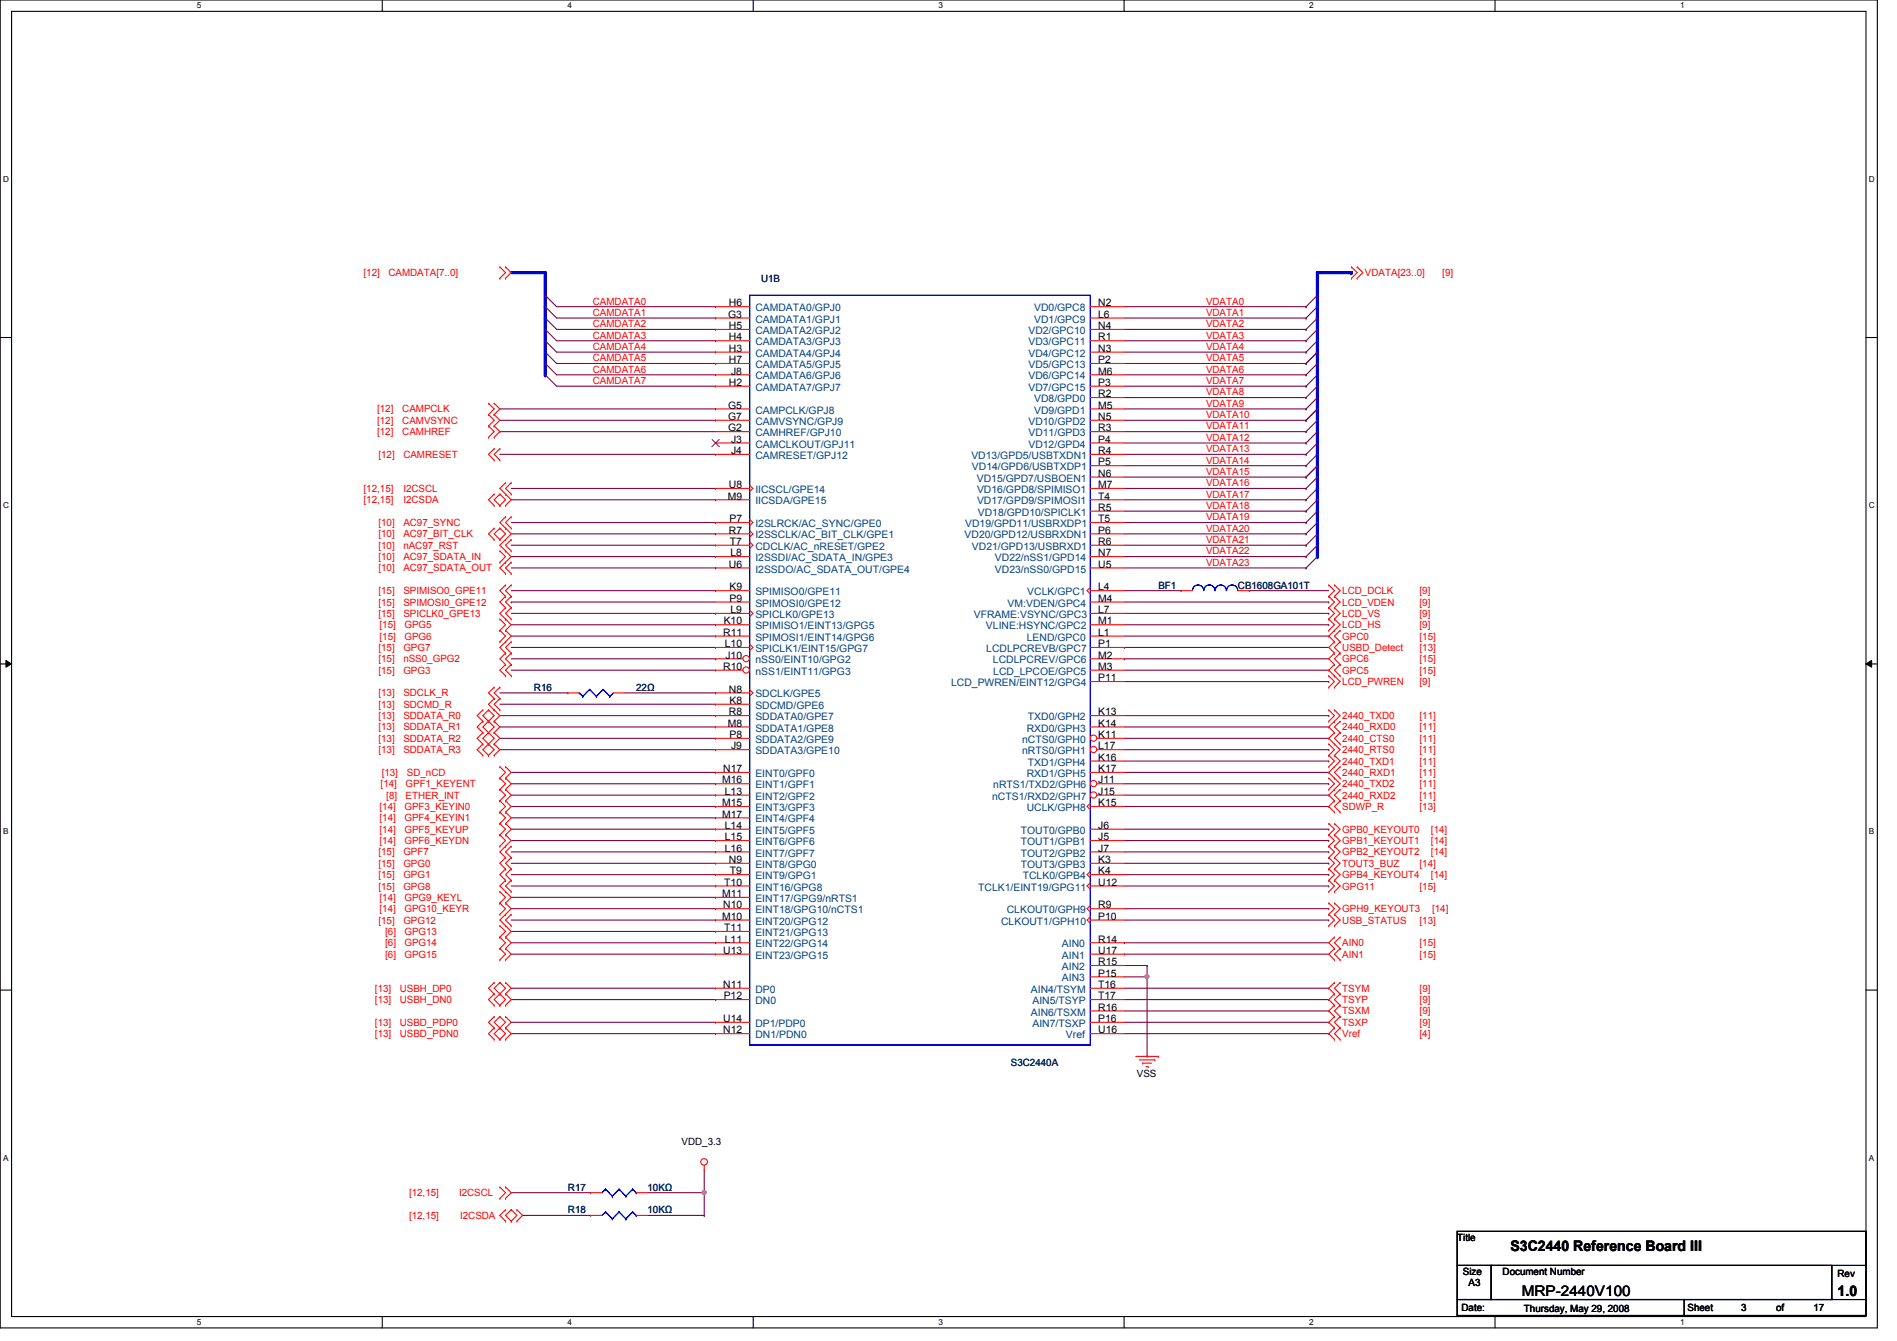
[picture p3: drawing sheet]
<svg xmlns="http://www.w3.org/2000/svg" width="297mm" height="210mm" viewBox="0 0 297 210" stroke-linecap="round" stroke-linejoin="round" font-family="sans-serif">
<path d="M0 0h294v207.9h-294zM1.8 1.8h290.4v204.3h-290.4z" fill="none" stroke="#000" stroke-width=".17"/>
<g fill="#fff">
<path d="M30.8 .2h.7v1.4h-.7z"/>
<path d="M30.8 206.2h.7v1.4h-.7z"/>
</g>
<path d="M59.9 0v1.8M59.9 206.1v1.8" fill="none" stroke="#000" stroke-width=".17"/>
<g fill="#fff">
<path d="M88.9 .2h.6v1.4h-.6z"/>
<path d="M88.9 206.2h.6v1.4h-.6z"/>
</g>
<path d="M117.9 0v1.8M117.9 206.1v1.8" fill="none" stroke="#000" stroke-width=".17"/>
<g fill="#fff">
<path d="M146.9 .2h.7v1.4h-.7z"/>
<path d="M146.9 206.2h.7v1.4h-.7z"/>
</g>
<path d="M176 0v1.8M176 206.1v1.8" fill="none" stroke="#000" stroke-width=".17"/>
<g fill="#fff">
<path d="M205 .2h.7v1.4h-.7z"/>
<path d="M205 206.2h.7v1.4h-.7z"/>
</g>
<path d="M234.1 0v1.8M234.1 206.1v1.8" fill="none" stroke="#000" stroke-width=".17"/>
<g fill="#fff">
<path d="M263.1 .2h.7v1.4h-.7z"/>
<path d="M263.1 206.2h.7v1.4h-.7z"/>
<path d="M.5 27.3h.9v1.4h-.9z"/>
<path d="M292.6 27.3h.9v1.4h-.9z"/>
<path d="M.5 78.4h.9v1.4h-.9z"/>
<path d="M292.6 78.4h.9v1.4h-.9z"/>
</g>
<path d="M0 52.8h1.8M292.2 52.8h1.8" fill="none" stroke="#000" stroke-width=".17"/>
<g fill="#fff">
<path d="M.5 129.5h.8v1.4h-.8z"/>
<path d="M292.6 129.5h.8v1.4h-.8z"/>
</g>
<path d="M0 103.9h1.8M292.2 103.9h1.8" fill="none" stroke="#000" stroke-width=".17"/>
<path d="M.9 103.4l.9 .5-.9 .5zM292.2 103.9l.9-.5v1z" fill="#000"/>
<path d="M.9 103.4l.9 .5-.9 .5zM292.2 103.9l.9-.5v1z" fill="none" stroke="#000" stroke-width=".16"/>
<g fill="#fff">
<path d="M.5 180.5h.8v1.4h-.8z"/>
<path d="M292.6 180.5h.8v1.4h-.8z"/>
</g>
<path d="M0 155h1.8M292.2 155h1.8" fill="none" stroke="#000" stroke-width=".17"/>
<g fill="none" stroke="#800040" stroke-width=".17">
<path d="M78.3 64h33.8M80 76.5h32.1M112.1 64h.1M112.1 76.5h.1M80 83.6h32.1M80 88.9h32.1M80 81.8h32.1M80 85.3h32.1M112.1 83.6h.1M112.1 88.9h.1M112.1 81.8h.1M112.1 85.3h.1"/>
<path d="M176.1 97.8h32M176.1 94.2h32M208.1 97.8h.1M208.1 94.2h.1M78.3 110.2h33.8M78.3 117.3h33.8M78.3 115.6h33.8M112.1 110.2h.1M112.1 117.3h.1M112.1 115.6h.1M176.1 113.8h32M176.1 112h32"/>
<path d="M176.1 119.1h32M208.1 113.8h.1M208.1 112h.1M208.1 119.1h.1M80 126.2h32.1M80 135.1h32.1M80 136.9h32.1M80 124.5h32.1M80 120.9h32.1M80 138.7h32.1M112.1 135.1h.1M112.1 136.9h.1"/>
<path d="M112.1 124.5h.1M112.1 138.7h.1M112.1 126.2h.1M112.1 120.9h.1M176.1 126.2h32M176.1 120.9h32M176.1 122.7h32M208.1 126.2h.1M208.1 120.9h.1M208.1 122.7h.1M80 154.7h32.1M80 145.8h32.1"/>
<path d="M80 147.6h32.1M112.1 154.7h.1M112.1 145.8h.1M112.1 147.6h.1M176.1 158.2h32M176.1 154.7h32M176.1 152.9h3.5M176.1 151.1h3.5M179.6 152.9h.1M179.6 151.1h.1M179.6 151.1v14.3M208.1 158.2h.1"/>
<path d="M208.1 154.7h.1M80 160h32.1M80 161.8h32.1M112.1 160h.1M112.1 161.8h.1M176.1 160h32M176.1 161.8h32M179.6 165.4h.1M208.1 160h.1M208.1 161.8h.1"/>
</g>
<circle cx="179.6" cy="152.9" r=".32" fill="#f0f"/>
<circle cx="179.6" cy="152.9" r=".32" fill="none" stroke="#f0f" stroke-width=".17"/>
<path d="M80 78.2h32.1M112.1 78.2h.1M176.1 92.5h8.8M184.9 92.5h.1" fill="none" stroke="#800040" stroke-width=".17"/>
<path d="M85.4 42.7v5.3" fill="none" stroke="#00f" stroke-width=".51"/>
<circle cx="85.4" cy="48" r=".25" fill="#00f"/>
<path d="M80 122.7h32.1M112.1 122.7h.1M80 149.4h32.1M112.1 149.4h.1" fill="none" stroke="#800040" stroke-width=".17"/>
<path d="M80 42.7h5.4" fill="none" stroke="#00f" stroke-width=".51"/>
<circle cx="85.4" cy="42.7" r=".25" fill="#00f"/>
<g fill="none" stroke="#800040" stroke-width=".17">
<path d="M176.1 48h28.4M176.1 49.8h28.4M176.1 51.6h28.4M176.1 53.3h28.4M176.1 58.7h28.4M176.1 55.1h28.4M176.1 56.9h28.4M204.5 48h.1M204.5 49.8h.1M204.5 51.6h.1M204.5 53.3h.1M204.5 58.7h.1"/>
<path d="M204.5 55.1h.1M204.5 56.9h.1M176.1 60.5h28.4M176.1 62.2h28.4M176.1 64h28.4M176.1 65.8h28.4M176.1 67.6h28.4M176.1 69.3h28.4M176.1 76.5h28.4M176.1 78.2h28.4M176.1 71.1h28.4M176.1 72.9h28.4"/>
<path d="M176.1 74.7h28.4M204.5 60.5h.1M204.5 62.2h.1M204.5 64h.1M204.5 65.8h.1M204.5 67.6h.1M204.5 69.3h.1M204.5 76.5h.1M204.5 78.2h.1M204.5 71.1h.1M204.5 72.9h.1M204.5 74.7h.1"/>
<path d="M80 87.1h32.1M112.1 87.1h.1M176.1 87.1h28.4M176.1 96h32M176.1 81.8h28.4M176.1 88.9h28.4M176.1 80h28.4M176.1 83.6h28.4M176.1 85.3h28.4M204.5 81.8h.1M204.5 88.9h.1M204.5 80h.1"/>
<path d="M204.5 83.6h.1M204.5 85.3h.1M204.5 87.1h.1M208.1 96h.1M78.3 108.5h10.6M78.3 113.8h33.8M78.3 112h33.8M88.9 108.5h.1M97.8 108.5h14.3M112.1 108.5h.1M112.1 113.8h.1M112.1 112h.1"/>
<path d="M80 133.3h32.1M80 128h32.1M112.1 133.3h.1M112.1 128h.1M176.1 138.7h32M176.1 124.5h32M208.1 138.7h.1M208.1 124.5h.1M80 156.5h32.1M112.1 156.5h.1M176.1 156.5h32M208.1 156.5h.1"/>
</g>
<path d="M206.3 42.7h5.3" fill="none" stroke="#00f" stroke-width=".51"/>
<circle cx="211.6" cy="42.7" r=".25" fill="#00f"/>
<g fill="none" stroke="#800040" stroke-width=".17">
<path d="M80 94.2h.1M80 96h32.1M80 94.2h32.1M80 92.5h32.1M80 97.8h32.1M80 99.6h32.1M112.1 96h.1M112.1 92.5h.1M112.1 97.8h.1M112.1 99.6h.1M80 101.3h32.1M80 103.1h32.1"/>
<path d="M80 104.9h32.1M112.1 101.3h.1M112.1 103.1h.1M112.1 104.9h.1M176.1 117.3h32M176.1 115.6h32M176.1 106.7h32M208.1 117.3h.1M208.1 115.6h.1M208.1 106.7h.1M80 129.8h32.1M80 131.6h32.1"/>
<path d="M112.1 129.8h.1M112.1 131.6h.1M176.1 129.8h32M176.1 131.6h32M176.1 133.3h32M176.1 136.9h32M208.1 129.8h.1M208.1 131.6h.1M208.1 133.3h.1M208.1 136.9h.1M80 140.5h32.1M80 142.2h32.1"/>
<path d="M112.1 140.5h.1M112.1 142.2h.1M176.1 144h32M208.1 144h.1M80 186.7h12.5M81.8 190.2h10.7M92.5 190.2h.1M92.5 186.7h.1M101.4 190.2h8.9M101.4 186.7h8.9M110.3 186.7h.1M110.3 190.2h.1"/>
<path d="M110.3 183.1v7.1"/>
</g>
<circle cx="110.2" cy="186.7" r=".32" fill="#f0f"/>
<circle cx="110.2" cy="186.7" r=".32" fill="none" stroke="#f0f" stroke-width=".17"/>
<g fill="none" stroke="#800040" stroke-width=".17">
<path d="M87.2 48h24.9M87.2 49.8h24.9M87.2 51.6h24.9M87.2 53.3h24.9M87.2 55.1h24.9M87.2 56.9h24.9M87.2 58.7h24.9M112.1 48h.1M112.1 49.8h.1M112.1 51.6h.1M112.1 53.3h.1M112.1 55.1h.1"/>
<path d="M112.1 56.9h.1M112.1 58.7h.1M78.3 67.6h.1M78.3 65.8h33.8M78.3 67.6h33.8M78.3 71.1h33.8M87.2 60.5h24.9M112.1 65.8h.1M112.1 60.5h.1M112.1 71.1h.1M176.1 101.3h.1M176.1 103.1h.1"/>
<path d="M176.1 101.3h32M176.1 103.1h32M80 144h32.1M112.1 144h.1M176.1 147.6h.1M176.1 149.4h.1M176.1 147.6h32M176.1 149.4h32"/>
</g>
<path d="M206.3 71.1v5.4" fill="none" stroke="#00f" stroke-width=".51"/>
<circle cx="206.3" cy="76.5" r=".25" fill="#00f"/>
<path d="M206.3 42.7v5.3" fill="none" stroke="#00f" stroke-width=".51"/>
<circle cx="206.3" cy="48" r=".25" fill="#00f"/>
<path d="M195.6 92.5h.1M195.6 92.5h12.5M176.1 104.9h32M208.1 104.9h.1M176.1 135.1h32M208.1 135.1h.1M176.1 142.2h32M208.1 142.2h.1" fill="none" stroke="#800040" stroke-width=".17"/>
<path d="M85.4 49.8v8.9" fill="none" stroke="#00f" stroke-width=".51"/>
<circle cx="85.4" cy="58.7" r=".25" fill="#00f"/>
<path d="M85.4 48v1.8" fill="none" stroke="#00f" stroke-width=".51"/>
<circle cx="85.4" cy="49.8" r=".25" fill="#00f"/>
<path d="M206.3 49.8v5.3" fill="none" stroke="#00f" stroke-width=".51"/>
<circle cx="206.3" cy="55.1" r=".25" fill="#00f"/>
<path d="M206.3 48v1.8" fill="none" stroke="#00f" stroke-width=".51"/>
<circle cx="206.3" cy="49.8" r=".25" fill="#00f"/>
<path d="M206.3 55.1v16" fill="none" stroke="#00f" stroke-width=".51"/>
<circle cx="206.3" cy="71.1" r=".25" fill="#00f"/>
<path d="M206.3 76.5v1.7" fill="none" stroke="#00f" stroke-width=".51"/>
<circle cx="206.3" cy="78.2" r=".25" fill="#00f"/>
<path d="M206.3 78.2v1.8" fill="none" stroke="#00f" stroke-width=".51"/>
<circle cx="206.3" cy="80" r=".25" fill="#00f"/>
<path d="M206.3 80v7.1" fill="none" stroke="#00f" stroke-width=".51"/>
<circle cx="206.3" cy="87.1" r=".25" fill="#00f"/>
<g fill="none" stroke="#800040" stroke-width=".17">
<path d="M85.4 56.9h.1M85.4 53.3h.1M85.4 49.8h.1M85.4 46.2h.1M85.4 58.7h.1M85.4 55.1h.1M85.4 51.6h.1M85.4 48h.1M85.4 56.9l1.8 1.8M85.4 53.3l1.8 1.8M85.4 49.8l1.8 1.8M85.4 46.2l1.8 1.8"/>
<path d="M85.4 58.7l1.8 1.8M85.4 55.1l1.8 1.8M85.4 51.6l1.8 1.7M85.4 48l1.8 1.8M204.5 48h.1M204.5 49.8h.1M204.5 51.6h.1M204.5 53.3h.1M204.5 55.1h.1M204.5 56.9h.1M204.5 58.7h.1M206.3 46.2l-1.8 1.8"/>
<path d="M206.3 48l-1.8 1.8M206.3 49.8l-1.8 1.8M206.3 51.6l-1.8 1.7M206.3 53.3l-1.8 1.8M206.3 55.1l-1.8 1.8M206.3 58.7l-1.8 1.8M206.3 56.9l-1.8 1.8M204.5 62.2h.1M204.5 60.5h.1M204.5 64h.1M204.5 65.8h.1M204.5 76.5h.1"/>
<path d="M204.5 71.1h.1M204.5 78.2h.1M204.5 69.3h.1M204.5 72.9h.1M204.5 74.7h.1M204.5 67.6h.1M206.3 60.5l-1.8 1.7M206.3 62.2l-1.8 1.8M206.3 64l-1.8 1.8M206.3 74.7l-1.8 1.8M206.3 69.3l-1.8 1.8M206.3 76.5l-1.8 1.7"/>
<path d="M206.3 67.6l-1.8 1.7M206.3 78.2l-1.8 1.8M206.3 71.1l-1.8 1.8M206.3 72.9l-1.8 1.8M206.3 65.8l-1.8 1.8M176.1 99.6h32M204.5 83.6h.1M204.5 81.8h.1M204.5 80h.1M204.5 85.3h.1M204.5 87.1h.1M204.5 88.9h.1"/>
<path d="M206.3 81.8l-1.8 1.8M206.3 80l-1.8 1.8M206.3 83.6l-1.8 1.7M206.3 85.3l-1.8 1.8M206.3 87.1l-1.8 1.8M208.1 99.6h.1"/>
</g>
<g fill="none" stroke="#f00" stroke-width=".17">
<path d="M78.3 43.6h.1M78.3 41.8h.1M78.3 41.8l.9 .9-.9 .9M79.2 41.8h.1M79.2 43.6h.1M79.2 41.8l.8 .9-.8 .9M170.7 48h5.4M170.7 49.8h5.4M170.7 51.6h5.4M170.7 53.3h5.4M170.7 55.1h5.4M170.7 56.9h5.4"/>
<path d="M170.7 58.7h5.4M211.6 41.8h.1M211.6 43.6h.1M211.6 41.8l.9 .9-.9 .9M212.5 41.8h.1M212.5 43.6h.1M212.5 41.8l.9 .9-.9 .9M76.5 64.9h.1M76.5 63.1h.1M76.5 66.7h.1M76.5 68.5h.1M76.5 63.1l.9 .9-.9 .9"/>
<path d="M76.5 64.9l.9 .9-.9 .9M76.5 66.7l.9 .9-.9 .9M77.4 77.3h.1M77.4 79.1h.1M77.4 63.1h.1M77.4 64.9h.1M77.4 66.7h.1M77.4 68.5h.1M77.4 70.2h.1M77.4 72h.1M77.4 77.3l-.9 .9 .9 .9M77.4 63.1l.9 .9-.9 .9"/>
<path d="M77.4 64.9l.9 .9-.9 .9M77.4 66.7l.9 .9-.9 .9M77.4 70.2l-.9 .9 .9 .9M78.3 79.1h.1M78.3 77.3h.1M78.3 70.2h.1M78.3 72h.1M78.3 77.3l-.9 .9 .9 .9M78.3 77.3l.9 .9-.9 .9M78.3 70.2l-.9 .9 .9 .9M79.2 75.6h.1M79.2 77.3h.1"/>
<path d="M79.2 79.1h.1M79.2 75.6l-.9 .9 1.7 1.7-.8 .9M80 75.6h.1M80 77.3h.1M80 75.6l-.8 .9 .8 .8M170.7 60.5h5.4M170.7 62.2h5.4M170.7 64h5.4M170.7 65.8h5.4M170.7 67.6h5.4M170.7 69.3h5.4M170.7 71.1h5.4"/>
<path d="M170.7 72.9h5.4M170.7 74.7h5.4M170.7 76.5h5.4M170.7 78.2h5.4M77.4 82.7h.1M77.4 84.5h.1M77.4 82.7l-.9 .9 .9 .9M78.3 88h.1M78.3 86.2h.1M78.3 84.5h.1M78.3 82.7h.1M78.3 98.7h.1"/>
<path d="M78.3 96.9h.1M78.3 86.2l.9 .9-.9 .9M78.3 82.7l-.9 .9 .9 .9M78.3 82.7l.9 .9-.9 .9M78.3 96.9l.9 .9-.9 .9M78.3 98.7l.9 .9-.9 .9M79.2 86.2h.1M79.2 88h.1M79.2 84.5h.1M79.2 82.7h.1M79.2 80.9h.1M79.2 89.8h.1"/>
<path d="M79.2 91.6h.1M79.2 93.3h.1M79.2 95.1h.1M79.2 96.9h.1M79.2 98.7h.1M79.2 80.9l-.9 .9 1.7 1.8-1.7 1.7 1.7 1.8-1.7 1.8 .9 .9M79.2 91.6l-.9 .9 .9 .8M79.2 93.3l-.9 .9 .9 .9M79.2 95.1l-.9 .9 .9 .9M79.2 96.9l.8 .9-.8 .9M79.2 98.7l.8 .9-1.7 1.7 .9 .9M80 84.5h.1"/>
<path d="M80 86.2h.1M80 80.9h.1M80 82.7h.1M80 88h.1M80 89.8h.1M80 91.6h.1M80 93.3h.1M80 95.1h.1M80 96.9h.1M80 84.5l-.8 .8 .8 .9M80 80.9l-.8 .9 .8 .9M80 88l-.8 .9 .8 .9"/>
<path d="M80 91.6l-.8 .9 .8 .8M80 93.3l-.8 .9 .8 .9M80 95.1l-.8 .9 .8 .9M170.7 92.5h5.4M170.7 80h5.4M170.7 81.8h5.4M170.7 83.6h5.4M170.7 85.3h5.4M170.7 87.1h5.4M170.7 88.9h5.4M170.7 99.6h5.4M170.7 91.9l-.5 .6 .5 .5"/>
<path d="M170.7 97.8h5.4M170.7 96h5.4M170.7 94.2h5.4M184.9 92.5h1.8M193.8 92.5h1.8M208.1 91.6h.1M208.1 93.3h.1M208.1 95.1h.1M208.1 96.9h.1M208.1 98.7h.1M208.1 91.6l.9 .9-.9 .8M208.1 93.3l.9 .9-.9 .9"/>
<path d="M208.1 95.1l.9 .9-.9 .9M208.1 96.9l.9 .9-.9 .9M209 91.6h.1M209 93.3h.1M209 95.1h.1M209 96.9h.1M209 98.7h.1M209 91.6l.8 .9-.8 .8M209 93.3l.8 .9-.8 .9M209 95.1l.8 .9-.8 .9M209 96.9l.8 .9-1.7 1.8 .9 .9M209.8 98.7h.1"/>
<path d="M209.8 98.7l-.8 .9 .8 .9M75.6 112.9h.1M75.6 114.7h.1M75.6 116.5h.1M75.6 118.2h.1M75.6 111.1h.1M75.6 111.1l-.9 .9 .9 .9M75.6 116.5l-.9 .8 .9 .9M75.6 112.9l-.9 .9 .9 .9M75.6 114.7l-.9 .9 .9 .9M76.5 114.7h.1M76.5 112.9h.1"/>
<path d="M76.5 116.5h.1M76.5 118.2h.1M76.5 111.1h.1M76.5 111.1l-.9 .9 .9 .9M76.5 112.9l.9 .9-1.8 1.8 1.8 1.7-.9 .9M76.5 111.1l.9 .9-1.8 1.8 1.8 1.8-1.8 1.7 .9 .9M77.4 109.3h.1M77.4 111.1h.1M77.4 114.7h.1M77.4 112.9h.1M77.4 116.5h.1M77.4 118.2h.1"/>
<path d="M77.4 107.6h.1M77.4 109.3l-.9 .9 .9 .9M77.4 112.9l.9 .9-.9 .9M77.4 116.5l.9 .8-.9 .9M77.4 114.7l.9 .9-.9 .9M77.4 111.1l.9 .9-.9 .9M77.4 107.6l-.9 .9 .9 .8M78.3 109.3h.1M78.3 111.1h.1M78.3 107.6h.1M78.3 100.5h.1M78.3 109.3l-.9 .9 .9 .9"/>
<path d="M78.3 107.6l-.9 .9 .9 .8M79.2 100.5h.1M79.2 104h.1M79.2 105.8h.1M79.2 102.2h.1M79.2 104l-.9 .9 .9 .9M79.2 102.2l-.9 .9 .9 .9M80 104h.1M80 105.8h.1M80 102.2h.1M80 100.5h.1M80 104l-.8 .9 .8 .9"/>
<path d="M80 102.2l-.8 .9 .8 .9M80 100.5l-.8 .8 .8 .9M112.1 108.5h5.3M112.1 110.2h5.3M112.1 112h5.3M112.1 113.8h5.3M112.1 115.6h5.3M112.1 117.3h5.3M117.4 107.9l.5 .6-.5 .5M170.7 104.9h5.4M170.7 103.1h5.4M170.7 101.3h5.4"/>
<path d="M208.1 118.2h.1M208.1 111.1h.1M208.1 112.9h.1M208.1 116.5h.1M208.1 105.8h.1M208.1 107.6h.1M208.1 118.2l.9 .9-.9 .9M208.1 111.1l.9 .9-.9 .9M208.1 116.5l.9 .8-.9 .9M208.1 105.8l.9 .9-.9 .9M209 118.2h.1M209 112.9h.1"/>
<path d="M209 114.7h.1M209 111.1h.1M209 116.5h.1M209 105.8h.1M209 107.6h.1M209 100.5h.1M209 102.2h.1M209 104h.1M209 118.2l.8 .9-1.7 1.8 1.7 1.8-1.7 1.8 .9 .8M209 111.1l.8 .9-1.7 1.8 .9 .9M209 114.7l-.9 .9 1.7 1.7-.8 .9M209 105.8l.8 .9-.8 .9"/>
<path d="M209 100.5l-.9 .8 .9 .9M209 104l-.9 .9 .9 .9M209 102.2l-.9 .9 .9 .9M209.8 114.7h.1M209.8 112.9h.1M209.8 116.5h.1M209.8 102.2h.1M209.8 100.5h.1M209.8 105.8h.1M209.8 104h.1M209.8 112.9l-.8 .9 .8 .9M209.8 114.7l-.8 .9 .8 .9"/>
<path d="M209.8 100.5l-.8 .8 .8 .9M209.8 104l-.8 .9 .8 .9M209.8 102.2l-.8 .9 .8 .9M78.3 125.3h.1M78.3 123.6h.1M78.3 121.8h.1M78.3 120h.1M78.3 128.9h.1M78.3 127.1h.1M78.3 132.5h.1M78.3 130.7h.1M78.3 139.6h.1"/>
<path d="M78.3 123.6l.9 .9-.9 .8M78.3 120l.9 .9-.9 .9M78.3 127.1l.9 .9-.9 .9M78.3 125.3l.9 .9-.9 .9M78.3 130.7l.9 .9-.9 .9M78.3 128.9l.9 .9-.9 .9M78.3 139.6l.9 .9-.9 .9M78.3 121.8l.9 .9-.9 .9M79.2 123.6h.1M79.2 125.3h.1M79.2 120h.1M79.2 121.8h.1"/>
<path d="M79.2 127.1h.1M79.2 128.9h.1M79.2 130.7h.1M79.2 132.5h.1M79.2 139.6h.1M79.2 134.2h.1M79.2 136h.1M79.2 137.8h.1M79.2 123.6l.8 .9-.8 .8M79.2 120l.8 .9-.8 .9M79.2 121.8l.8 .9-.8 .9M79.2 127.1l.8 .9-.8 .9"/>
<path d="M79.2 125.3l.8 .9-.8 .9M79.2 130.7l.8 .9-1.7 1.7 .9 .9M79.2 128.9l.8 .9-.8 .9M79.2 137.8l-.9 .9 1.7 1.8-.8 .9M79.2 134.2l-.9 .9 .9 .9M79.2 136l-.9 .9 .9 .9M80 132.5h.1M80 134.2h.1M80 136h.1M80 137.8h.1M80 139.6h.1M80 132.5l-.8 .8 .8 .9"/>
<path d="M80 134.2l-.8 .9 .8 .9M80 136l-.8 .9 .8 .9M80 137.8l-.8 .9 .8 .9M208.1 121.8h.1M208.1 123.6h.1M208.1 120h.1M208.1 137.8h.1M208.1 139.6h.1M208.1 128.9h.1M208.1 130.7h.1M208.1 132.5h.1M208.1 134.2h.1"/>
<path d="M208.1 136h.1M208.1 121.8l.9 .9-.9 .9M208.1 137.8l.9 .9-.9 .9M208.1 128.9l.9 .9-.9 .9M208.1 130.7l.9 .9-.9 .9M208.1 132.5l.9 .8-.9 .9M208.1 136l.9 .9-.9 .9M208.1 134.2l.9 .9-.9 .9M209 125.3h.1M209 127.1h.1M209 121.8h.1M209 123.6h.1"/>
<path d="M209 120h.1M209 137.8h.1M209 139.6h.1M209 128.9h.1M209 130.7h.1M209 132.5h.1M209 134.2h.1M209 136h.1M209 125.3l-.9 .9 .9 .9M209 137.8l.8 .9-.8 .9M209 128.9l.8 .9-.8 .9M209 130.7l.8 .9-.8 .9"/>
<path d="M209 132.5l.8 .8-.8 .9M209 136l.8 .9-.8 .9M209 134.2l.8 .9-.8 .9M209.8 127.1h.1M209.8 125.3h.1M209.8 121.8h.1M209.8 120h.1M209.8 123.6h.1M209.8 125.3l-.8 .9 .8 .9M209.8 120l-.8 .9 .8 .9M209.8 123.6l-.8 .9 .8 .8M77.4 155.6h.1"/>
<path d="M77.4 157.4h.1M77.4 159.1h.1M77.4 153.8h.1M77.4 159.1l-.9 .9 .9 .9M77.4 155.6l-.9 .9 .9 .9M77.4 153.8l-.9 .9 .9 .9M78.3 141.4h.1M78.3 143.1h.1M78.3 146.7h.1M78.3 144.9h.1M78.3 148.5h.1M78.3 150.2h.1"/>
<path d="M78.3 157.4h.1M78.3 155.6h.1M78.3 159.1h.1M78.3 153.8h.1M78.3 141.4l.9 .8-.9 .9M78.3 144.9l.9 .9-.9 .9M78.3 146.7l.9 .9-.9 .9M78.3 148.5l.9 .9-.9 .8M78.3 155.6l.9 .9-.9 .9M78.3 153.8l.9 .9-1.8 1.8 .9 .9M78.3 159.1l.9 .9-1.8 1.8 .9 .9M78.3 159.1l-.9 .9 1.8 1.8-.9 .9"/>
<path d="M78.3 153.8l-.9 .9 .9 .9M79.2 141.4h.1M79.2 143.1h.1M79.2 144.9h.1M79.2 146.7h.1M79.2 148.5h.1M79.2 150.2h.1M79.2 157.4h.1M79.2 155.6h.1M79.2 159.1h.1M79.2 153.8h.1M79.2 141.4l.8 .8-1.7 1.8 1.7 1.8-.8 .9"/>
<path d="M79.2 146.7l.8 .9-.8 .9M79.2 148.5l.8 .9-.8 .8M79.2 155.6l.8 .9-.8 .9M79.2 159.1l.8 .9-.8 .9M79.2 153.8l.8 .9-.8 .9M80 143.1h.1M80 144.9h.1M80 143.1l-.8 .9 .8 .9M208.1 143.1h.1M208.1 144.9h.1M208.1 141.4h.1M208.1 143.1l.9 .9-.9 .9"/>
<path d="M208.1 141.4l.9 .8-.9 .9M209 159.1h.1M209 153.8h.1M209 155.6h.1M209 157.4h.1M209 143.1h.1M209 144.9h.1M209 146.7h.1M209 148.5h.1M209 150.2h.1M209 141.4h.1M209 159.1l-.9 .9 .9 .9"/>
<path d="M209 153.8l-.9 .9 .9 .9M209 155.6l-.9 .9 .9 .9M209 157.4l-.9 .8 .9 .9M209 143.1l.8 .9-.8 .9M209 146.7l-.9 .9 .9 .9M209 148.5l-.9 .9 .9 .8M209 141.4l.8 .8-.8 .9M209.8 159.1h.1M209.8 155.6h.1M209.8 153.8h.1M209.8 157.4h.1M209.8 148.5h.1"/>
<path d="M209.8 146.7h.1M209.8 150.2h.1M209.8 159.1l-.8 .9 .8 .9M209.8 153.8l-.8 .9 .8 .9M209.8 155.6l-.8 .9 .8 .9M209.8 157.4l-.8 .8 .8 .9M209.8 146.7l-.8 .9 .8 .9M209.8 148.5l-.8 .9 .8 .8M77.4 160.9h.1M77.4 162.7h.1M77.4 160.9l-.9 .9 .9 .9M78.3 160.9h.1"/>
<path d="M78.3 162.7h.1M79.2 160.9h.1M79.2 162.7h.1M79.2 160.9l.8 .9-.8 .9M177.8 165.4h3.6M178.4 165.9h2.4M178.9 166.4h.1M178.9 166.4h1.4M179.4 167h.4M179.8 167h.1M180.8 165.9h.1M181.4 165.4h.1"/>
<path d="M209 160.9h.1M209 162.7h.1M209 160.9l-.9 .9 .9 .9M209.8 160.9h.1M209.8 162.7h.1M209.8 160.9l-.8 .9 .8 .9M78.3 187.6h.1M78.3 185.8h.1M78.3 185.8l.9 .9-.9 .9M79.2 185.8h.1M79.2 187.6h.1M79.2 189.4h.1"/>
<path d="M79.2 191.1h.1M79.2 185.8l.8 .9-.8 .9M79.2 189.4l-.9 .8 .9 .9M80 191.1h.1M80 189.4h.1M80 189.4l.9 .8-.9 .9M80 189.4l-.8 .8 .8 .9M80.9 191.1h.1M80.9 189.4h.1M80.9 189.4l.9 .8-.9 .9M92.5 186.7h1.8M99.6 186.7h1.8"/>
<path d="M110.3 183.1h.1M110.3 182.4v.7"/>
<circle cx="110.3" cy="181.9" r=".52"/>
</g>
<path d="M228.2 192.7h64v5.4h-64zM228.2 198.1h5.3v5.3h-5.3zM233.5 198.1h53.3v5.3h-53.3zM292.2 198.2v5.2M228.2 203.4h35.5v2.5h-35.5zM263.7 203.4h28.5v2.5h-28.5zM292.2 203.4h.1" fill="none" stroke="#000" stroke-width=".17"/>
<g fill="none" stroke="#00f" stroke-width=".17">
<path d="M117.4 46.2h53.3v117.4h-53.3zM186.7 92.5a.87 .87 0 0 1 .9-.9 .87 .87 0 0 1 .9 .9M188.5 92.5a.87 .87 0 0 1 .9-.9 .87 .87 0 0 1 .8 .9M190.3 92.5a.87 .87 0 0 1 .9-.9 .87 .87 0 0 1 .8 .9M192.1 92.5a.87 .87 0 0 1 .8-.9 .87 .87 0 0 1 .9 .9M94.8 186.1h.1M94.8 186.1l-.5 .6M94.8 186.1l1.1 1.1M95.9 187.2h.1M96.9 186.1h.1M96.9 186.1l-1 1.1M96.9 186.1l1.1 1.1"/>
<path d="M98 187.2h.1M99.1 186.1h.1M99.1 186.1l-1.1 1.1M99.1 186.1l.5 .6M99.6 186.7h.1"/>
</g>
<circle cx="171.2" cy="115.5" r=".5" fill="#fff"/>
<g fill="none" stroke="#f00" stroke-width=".17">
<path d="M171.8 115.6h4.3"/>
<circle cx="171.2" cy="115.5" r=".5"/>
</g>
<circle cx="171.2" cy="117.3" r=".5" fill="#fff"/>
<g fill="none" stroke="#f00" stroke-width=".17">
<path d="M170.7 112h5.4M170.7 113.8h5.4M170.7 119.1h5.4M171.8 117.3h4.3M170.7 120.9h5.4"/>
<circle cx="171.2" cy="117.3" r=".5"/>
</g>
<circle cx="171.2" cy="122.7" r=".5" fill="#fff"/>
<g fill="none" stroke="#f00" stroke-width=".17">
<path d="M171.8 122.7h4.3"/>
<circle cx="171.2" cy="122.7" r=".5"/>
</g>
<circle cx="171.2" cy="124.4" r=".5" fill="#fff"/>
<g fill="none" stroke="#f00" stroke-width=".17">
<path d="M112.1 76.5h5.3M112.1 78.2h5.3M117.4 75.9l.5 .6-.5 .5M112.1 81.8h5.3M112.1 83.6h5.3M112.1 85.3h5.3M112.1 87.1h5.3M112.1 88.9h5.3M112.1 92.5h5.3M112.1 94.2h5.3M112.1 97.8h5.3M112.1 99.6h5.3"/>
<path d="M112.1 96h5.3M117.4 81.3l.5 .5-.5 .5M117.4 83.1l.5 .5-.5 .5M117.4 84.8l.5 .5-.5 .6M117.4 95.5l.5 .5-.5 .5M112.1 101.3h5.3M117.4 100.8l.5 .5-.5 .6M170.7 125.7l-.5 .5 .5 .5M170.7 126.2h5.4M171.8 124.5h4.3"/>
<circle cx="171.2" cy="124.4" r=".5"/>
</g>
<circle cx="116.8" cy="103.1" r=".5" fill="#fff"/>
<g fill="none" stroke="#f00" stroke-width=".17">
<path d="M112.1 103.1h4.2"/>
<circle cx="116.8" cy="103.1" r=".5"/>
</g>
<circle cx="116.8" cy="104.9" r=".5" fill="#fff"/>
<g fill="none" stroke="#f00" stroke-width=".17">
<path d="M112.1 48h5.3M112.1 49.8h5.3M112.1 51.6h5.3M112.1 53.3h5.3M112.1 55.1h5.3M112.1 56.9h5.3M112.1 58.7h5.3M112.1 64h5.3M112.1 65.8h5.3M112.1 67.6h5.3M112.1 69.3h5.3M112.1 71.1h5.3"/>
<path d="M112.1 60.5h5.3M88.9 108.5h1.8M96 108.5h1.8M112.1 104.9h4.2M170.7 106.7h5.4M112.1 129.8h5.3M112.1 131.6h5.3M112.1 133.3h5.3M112.1 135.1h5.3M112.1 136.9h5.3M112.1 138.7h5.3M112.1 120.9h5.3"/>
<path d="M112.1 122.7h5.3M112.1 124.5h5.3M112.1 126.2h5.3M112.1 128h5.3M170.7 129.8h5.4M170.7 131.6h5.4M170.7 133.3h5.4M170.7 135.1h5.4M170.7 136.4l-.5 .5 .5 .5M170.7 136.9h5.4M170.7 138.2l-.5 .5 .5 .5M170.7 138.7h5.4"/>
<path d="M112.1 144h5.3M112.1 145.8h5.3M112.1 147.6h5.3M112.1 149.4h5.3M112.1 156.5h5.3M112.1 154.7h5.3M112.1 140.5h5.3M112.1 142.2h5.3M170.7 144h5.4M170.7 147.6h5.4M170.7 149.4h5.4M170.7 156.5h5.4"/>
<path d="M170.7 154.7h5.4M170.7 151.1h5.4M170.7 152.9h5.4M170.7 158.2h5.4M170.7 142.2h5.4M170.7 143.5l-.5 .5 .5 .5M170.7 141.7l-.5 .5 .5 .5M112.1 161.8h5.3M112.1 160h5.3M170.7 161.8h5.4M170.7 160h5.4M92.5 190.2h1.8"/>
<path d="M99.6 190.2h1.8"/>
<circle cx="116.8" cy="104.9" r=".5"/>
</g>
<path d="M111.5 68.8l1.1 1.1M112.6 68.8l-1.1 1.1" fill="none" stroke="#804000" stroke-width=".16"/>
<g fill="none" stroke="#00f" stroke-width=".17">
<path d="M90.7 108.5h.1M90.7 108.5l.6 .5M91.3 109h.1M92.3 107.9h.1M92.3 107.9l1.1 1.1M92.3 107.9l-1 1.1M93.4 109h.1M94.4 107.9h.1M94.4 107.9l1.1 1.1M94.4 107.9l-1 1.1M95.5 109h.1M96 108.5l-.5 .5"/>
<path d="M94.8 189.7h.1M94.8 189.7l-.5 .5M94.8 189.7l1.1 1.1M95.9 190.8h.1M96.9 189.7h.1M96.9 189.7l-1 1.1M96.9 189.7l1.1 1.1M98 190.8h.1M99.1 189.7h.1M99.1 189.7l-1.1 1.1M99.1 189.7l.5 .5M99.6 190.2h.1"/>
</g>
<circle cx="179.6" cy="152.9" r=".32" fill="#f0f"/>
<circle cx="179.6" cy="152.9" r=".32" fill="none" stroke="#f0f" stroke-width=".17"/>
<circle cx="110.2" cy="186.7" r=".32" fill="#f0f"/>
<circle cx="110.2" cy="186.7" r=".32" fill="none" stroke="#f0f" stroke-width=".17"/>
<g font-size="2.3">
<text x="236.5" y="195.7">S3C2440 Reference Board III</text>
<text x="238.3" y="202.8">MRP-2440V100</text>
<text x="287.7" y="202.9">1.0</text>
</g>
<g font-size="1.6" fill="#f00">
<text x="56.9" y="43.2">[12]</text>
<text x="60.8" y="43.2">CAMDATA[7..0]</text>
<text x="92.8" y="47.7">CAMDATA0</text>
<text x="188.8" y="47.7">VDATA0</text>
<text x="213.7" y="43.2">VDATA[23..0]</text>
<text x="225.8" y="43.2">[9]</text>
<text x="92.8" y="49.4">CAMDATA1</text>
<text x="92.8" y="51.2">CAMDATA2</text>
<text x="92.8" y="53">CAMDATA3</text>
<text x="188.8" y="49.4">VDATA1</text>
<text x="188.8" y="51.2">VDATA2</text>
<text x="188.8" y="53">VDATA3</text>
<text x="92.8" y="54.8">CAMDATA4</text>
<text x="92.8" y="56.6">CAMDATA5</text>
<text x="92.8" y="58.3">CAMDATA6</text>
<text x="188.8" y="58.3">VDATA6</text>
<text x="188.8" y="54.8">VDATA4</text>
<text x="188.8" y="56.6">VDATA5</text>
<text x="59.1" y="64.6">[12]</text>
<text x="63" y="64.6">CAMPCLK</text>
<text x="92.8" y="60.1">CAMDATA7</text>
<text x="188.8" y="60.1">VDATA7</text>
<text x="188.8" y="61.9">VDATA8</text>
<text x="188.8" y="63.7">VDATA9</text>
<text x="188.8" y="65.4">VDATA10</text>
<text x="59.1" y="66.3">[12]</text>
<text x="59.1" y="68.1">[12]</text>
<text x="59.3" y="71.7">[12]</text>
<text x="63" y="66.3">CAMVSYNC</text>
<text x="63" y="68.1">CAMHREF</text>
<text x="63.2" y="71.7">CAMRESET</text>
<text x="188.8" y="67.2">VDATA11</text>
<text x="188.8" y="69">VDATA12</text>
<text x="188.8" y="70.8">VDATA13</text>
<text x="56.9" y="77">[12,15]</text>
<text x="63.2" y="77">I2CSCL</text>
<text x="188.8" y="76.1">VDATA16</text>
<text x="188.8" y="77.9">VDATA17</text>
<text x="188.8" y="72.6">VDATA14</text>
<text x="188.8" y="74.3">VDATA15</text>
<text x="56.9" y="78.8">[12,15]</text>
<text x="59.3" y="82.3">[10]</text>
<text x="63.2" y="82.3">AC97_SYNC</text>
<text x="63.2" y="78.8">I2CSDA</text>
<text x="188.8" y="81.4">VDATA19</text>
<text x="188.8" y="79.7">VDATA18</text>
<text x="188.8" y="83.2">VDATA20</text>
<text x="59.3" y="87.7">[10]</text>
<text x="59.3" y="85.9">[10]</text>
<text x="59.3" y="84.1">[10]</text>
<text x="59.3" y="89.4">[10]</text>
<text x="63.2" y="87.7">AC97_SDATA_IN</text>
<text x="63.2" y="85.9">nAC97_RST</text>
<text x="63.2" y="84.1">AC97_BIT_CLK</text>
<text x="63.2" y="89.4">AC97_SDATA_OUT</text>
<text x="188.8" y="88.6">VDATA23</text>
<text x="188.8" y="85">VDATA21</text>
<text x="188.8" y="86.8">VDATA22</text>
<text x="59.3" y="93">[15]</text>
<text x="59.3" y="94.8">[15]</text>
<text x="63.2" y="93">SPIMISO0_GPE11</text>
<text x="63.2" y="94.8">SPIMOSI0_GPE12</text>
<text x="210.2" y="93">LCD_DCLK</text>
<text x="210.2" y="94.8">LCD_VDEN</text>
<text x="222.3" y="93">[9]</text>
<text x="222.3" y="94.8">[9]</text>
<text x="59.3" y="96.6">[15]</text>
<text x="59.3" y="101.9">[15]</text>
<text x="59.4" y="98.3">[15]</text>
<text x="59.4" y="100.1">[15]</text>
<text x="63.2" y="96.6">SPICLK0_GPE13</text>
<text x="63.2" y="101.9">GPG7</text>
<text x="63.3" y="98.3">GPG5</text>
<text x="63.3" y="100.1">GPG6</text>
<text x="210.2" y="96.6">LCD_VS</text>
<text x="210.2" y="98.3">LCD_HS</text>
<text x="210.2" y="101.9">USBD_Detect</text>
<text x="210.2" y="100.1">GPC0</text>
<text x="222.3" y="98.3">[9]</text>
<text x="222.3" y="96.6">[9]</text>
<text x="222.3" y="101.9">[13]</text>
<text x="222.3" y="100.1">[15]</text>
<text x="59.3" y="105.5">[15]</text>
<text x="59.3" y="103.7">[15]</text>
<text x="63.2" y="105.5">GPG3</text>
<text x="63.2" y="103.7">nSS0_GPG2</text>
<text x="210.2" y="107.2">LCD_PWREN</text>
<text x="210.2" y="105.5">GPC5</text>
<text x="210.2" y="103.7">GPC6</text>
<text x="222.3" y="107.2">[9]</text>
<text x="222.3" y="105.5">[15]</text>
<text x="222.3" y="103.7">[15]</text>
<text x="59.3" y="110.8">[13]</text>
<text x="59.3" y="112.6">[13]</text>
<text x="59.3" y="109">[13]</text>
<text x="63.2" y="110.8">SDCMD_R</text>
<text x="63.2" y="112.6">SDDATA_R0</text>
<text x="63.2" y="109">SDCLK_R</text>
<text x="210.2" y="112.6">2440_TXD0</text>
<text x="222.3" y="112.6">[11]</text>
<text x="59.3" y="114.3">[13]</text>
<text x="59.3" y="116.1">[13]</text>
<text x="59.3" y="117.9">[13]</text>
<text x="63.2" y="114.3">SDDATA_R1</text>
<text x="63.2" y="116.1">SDDATA_R2</text>
<text x="63.2" y="117.9">SDDATA_R3</text>
<text x="210.2" y="119.7">2440_TXD1</text>
<text x="210.2" y="114.3">2440_RXD0</text>
<text x="210.2" y="117.9">2440_RTS0</text>
<text x="210.2" y="116.1">2440_CTS0</text>
<text x="222.3" y="114.3">[11]</text>
<text x="222.3" y="119.7">[11]</text>
<text x="222.3" y="117.9">[11]</text>
<text x="222.3" y="116.1">[11]</text>
<text x="59.6" y="123.2">[14]</text>
<text x="59.8" y="121.5">[13]</text>
<text x="60.5" y="125">[8]</text>
<text x="63.5" y="125">ETHER_INT</text>
<text x="63.5" y="123.2">GPF1_KEYENT</text>
<text x="63.7" y="121.5">SD_nCD</text>
<text x="210.2" y="123.2">2440_TXD2</text>
<text x="210.2" y="121.5">2440_RXD1</text>
<text x="210.2" y="125">2440_RXD2</text>
<text x="222.3" y="121.5">[11]</text>
<text x="222.3" y="125">[11]</text>
<text x="222.3" y="123.2">[11]</text>
<text x="59.4" y="128.6">[14]</text>
<text x="59.4" y="126.8">[14]</text>
<text x="59.4" y="130.3">[14]</text>
<text x="63.3" y="128.6">GPF4_KEYIN1</text>
<text x="63.3" y="126.8">GPF3_KEYIN0</text>
<text x="63.3" y="130.3">GPF5_KEYUP</text>
<text x="210.2" y="126.8">SDWP_R</text>
<text x="210.2" y="130.3">GPB0_KEYOUT0</text>
<text x="222.3" y="126.8">[13]</text>
<text x="224.1" y="130.3">[14]</text>
<text x="59.3" y="133.9">[15]</text>
<text x="59.3" y="135.7">[15]</text>
<text x="59.3" y="137.5">[15]</text>
<text x="59.4" y="132.1">[14]</text>
<text x="63.2" y="133.9">GPF7</text>
<text x="63.2" y="135.7">GPG0</text>
<text x="63.2" y="137.5">GPG1</text>
<text x="63.3" y="132.1">GPF6_KEYDN</text>
<text x="210.2" y="132.1">GPB1_KEYOUT1</text>
<text x="210.2" y="133.9">GPB2_KEYOUT2</text>
<text x="210.2" y="137.5">GPB4_KEYOUT4</text>
<text x="210.2" y="135.7">TOUT3_BUZ</text>
<text x="222.3" y="135.7">[14]</text>
<text x="224.1" y="132.1">[14]</text>
<text x="224.1" y="133.9">[14]</text>
<text x="224.1" y="137.5">[14]</text>
<text x="59.3" y="139.2">[15]</text>
<text x="59.4" y="141">[14]</text>
<text x="59.4" y="142.8">[14]</text>
<text x="63.2" y="139.2">GPG8</text>
<text x="63.3" y="141">GPG9_KEYL</text>
<text x="63.3" y="142.8">GPG10_KEYR</text>
<text x="210.2" y="139.2">GPG11</text>
<text x="210.2" y="142.8">GPH9_KEYOUT3</text>
<text x="222.3" y="139.2">[15]</text>
<text x="224.2" y="142.8">[14]</text>
<text x="59.3" y="144.6">[15]</text>
<text x="60.3" y="146.3">[6]</text>
<text x="60.3" y="148.1">[6]</text>
<text x="60.3" y="149.9">[6]</text>
<text x="63.2" y="144.6">GPG12</text>
<text x="63.3" y="146.3">GPG13</text>
<text x="63.3" y="148.1">GPG14</text>
<text x="63.3" y="149.9">GPG15</text>
<text x="210.2" y="144.6">USB_STATUS</text>
<text x="210.2" y="148.1">AIN0</text>
<text x="210.2" y="149.9">AIN1</text>
<text x="222.3" y="148.1">[15]</text>
<text x="222.3" y="149.9">[15]</text>
<text x="222.3" y="144.6">[13]</text>
<text x="58.7" y="155.2">[13]</text>
<text x="62.6" y="155.2">USBH_DP0</text>
<text x="210.2" y="155.2">TSYM</text>
<text x="222.3" y="155.2">[9]</text>
<text x="58.7" y="157">[13]</text>
<text x="58.7" y="160.6">[13]</text>
<text x="62.6" y="157">USBH_DN0</text>
<text x="62.6" y="160.6">USBD_PDP0</text>
<text x="210.2" y="160.6">TSXP</text>
<text x="210.2" y="157">TSYP</text>
<text x="210.2" y="158.8">TSXM</text>
<text x="222.3" y="158.8">[9]</text>
<text x="222.3" y="160.6">[9]</text>
<text x="222.3" y="157">[9]</text>
<text x="58.7" y="162.3">[13]</text>
<text x="62.6" y="162.3">USBD_PDN0</text>
<text x="210.2" y="162.3">Vref</text>
<text x="222.3" y="162.3">[4]</text>
<text x="64" y="187.2">[12,15]</text>
<text x="64" y="190.8">[12,15]</text>
<text x="71.9" y="187.2">I2CSCL</text>
<text x="72" y="190.8">I2CSDA</text>
</g>
<g font-size="1.6">
<text x="114.1" y="48">H6</text>
<text x="172" y="48">N2</text>
<text x="114" y="49.7">G3</text>
<text x="114.1" y="51.5">H5</text>
<text x="114.1" y="53.3">H4</text>
<text x="172" y="49.7">L6</text>
<text x="172" y="51.5">N4</text>
<text x="172" y="53.3">R1</text>
<text x="114.1" y="55.1">H3</text>
<text x="114.1" y="56.9">H7</text>
<text x="114.5" y="58.6">J8</text>
<text x="172" y="55.1">N3</text>
<text x="172" y="56.9">P2</text>
<text x="172" y="58.6">M6</text>
<text x="114" y="64">G5</text>
<text x="114" y="65.7">G7</text>
<text x="114.1" y="60.4">H2</text>
<text x="172" y="60.4">P3</text>
<text x="172" y="62.2">R2</text>
<text x="172" y="64">M5</text>
<text x="172" y="65.7">N5</text>
<text x="114" y="67.5">G2</text>
<text x="114.5" y="69.3">J3</text>
<text x="114.5" y="71.1">J4</text>
<text x="172" y="67.5">R3</text>
<text x="172" y="69.3">P4</text>
<text x="172" y="71.1">R4</text>
<text x="114.1" y="76.4">U8</text>
<text x="172" y="72.9">P5</text>
<text x="172" y="74.6">N6</text>
<text x="172" y="76.4">M7</text>
<text x="114" y="78.2">M9</text>
<text x="114.1" y="83.5">R7</text>
<text x="114.2" y="81.7">P7</text>
<text x="172" y="78.2">T4</text>
<text x="172" y="80">R5</text>
<text x="172" y="81.7">T5</text>
<text x="172" y="83.5">P6</text>
<text x="114.1" y="88.9">U6</text>
<text x="114.3" y="85.3">T7</text>
<text x="114.4" y="87.1">L8</text>
<text x="172" y="85.3">R6</text>
<text x="172" y="87.1">N7</text>
<text x="172" y="88.9">U5</text>
<text x="114.2" y="92.4">K9</text>
<text x="114.2" y="94.2">P9</text>
<text x="114.4" y="96">L9</text>
<text x="172" y="92.4">L4</text>
<text x="172" y="96">L7</text>
<text x="172" y="94.2">M4</text>
<text x="113.2" y="99.5">R11</text>
<text x="113.3" y="97.7">K10</text>
<text x="113.5" y="101.3">L10</text>
<text x="172" y="99.5">L1</text>
<text x="172" y="97.7">M1</text>
<text x="172" y="101.3">P1</text>
<text x="113.2" y="104.9">R10</text>
<text x="113.6" y="103.1">J10</text>
<text x="172" y="104.9">M3</text>
<text x="172" y="103.1">M2</text>
<text x="172" y="106.6">P11</text>
<text x="114" y="113.7">M8</text>
<text x="114.1" y="108.4">N8</text>
<text x="114.1" y="112">R8</text>
<text x="114.2" y="110.2">K8</text>
<text x="172" y="112">K13</text>
<text x="172" y="113.7">K14</text>
<text x="114.2" y="115.5">P8</text>
<text x="114.5" y="117.3">J9</text>
<text x="172" y="115.5">K11</text>
<text x="172" y="117.3">L17</text>
<text x="172" y="119.1">K16</text>
<text x="113.1" y="122.6">M16</text>
<text x="113.2" y="120.9">N17</text>
<text x="113.5" y="124.4">L13</text>
<text x="172" y="120.9">K17</text>
<text x="172" y="122.6">J11</text>
<text x="172" y="124.4">J15</text>
<text x="113.1" y="126.2">M15</text>
<text x="113.1" y="128">M17</text>
<text x="113.5" y="129.8">L14</text>
<text x="113.5" y="131.5">L15</text>
<text x="172" y="126.2">K15</text>
<text x="172" y="129.8">J6</text>
<text x="172" y="131.5">J5</text>
<text x="113.5" y="133.3">L16</text>
<text x="114.1" y="135.1">N9</text>
<text x="114.3" y="136.9">T9</text>
<text x="172" y="133.3">J7</text>
<text x="172" y="135.1">K3</text>
<text x="172" y="136.9">K4</text>
<text x="113.1" y="144">M10</text>
<text x="113.1" y="140.4">M11</text>
<text x="113.2" y="142.2">N10</text>
<text x="113.4" y="138.6">T10</text>
<text x="172" y="138.6">U12</text>
<text x="172" y="144">P10</text>
<text x="172" y="142.2">R9</text>
<text x="113.2" y="149.3">U13</text>
<text x="113.4" y="145.8">T11</text>
<text x="113.5" y="147.5">L11</text>
<text x="172" y="147.5">R14</text>
<text x="172" y="149.3">U17</text>
<text x="113.2" y="154.6">N11</text>
<text x="172" y="151.1">R15</text>
<text x="172" y="152.9">P15</text>
<text x="172" y="154.6">T16</text>
<text x="113.2" y="161.8">N12</text>
<text x="113.2" y="160">U14</text>
<text x="113.3" y="156.4">P12</text>
<text x="172" y="156.4">T17</text>
<text x="172" y="158.2">R16</text>
<text x="172" y="160">P16</text>
<text x="172" y="161.8">U16</text>
<text x="178" y="168.6">VSS</text>
<text x="106.7" y="179.2">VDD_3.3</text>
<text x="228.2" y="194.2">Title</text>
<text x="229.1" y="199.5">Size</text>
<text x="230" y="201.3">A3</text>
<text x="235.3" y="199.5">Document Number</text>
<text x="287.7" y="199.9">Rev</text>
<text x="228.8" y="205.2">Date:</text>
<text x="238.6" y="205.4">Thursday, May 29, 2008</text>
<text x="264.2" y="205.2">Sheet</text>
<text x="272.6" y="205.2">3</text>
<text x="278.1" y="205.2">of</text>
<text x="284" y="205.2">17</text>
</g>
<g font-size="1.6" fill="#000080">
<text x="119.2" y="44.1">U1B</text>
<text x="181.4" y="92.1">BF1</text>
<text x="193.8" y="92.1">CB1608GA101T</text>
<text x="83.6" y="108.1">R16</text>
<text x="99.6" y="108.1">22Ω</text>
<text x="158.3" y="166.8">S3C2440A</text>
<text x="88.9" y="186.4">R17</text>
<text x="88.9" y="189.9">R18</text>
<text x="101.4" y="186.4">10KΩ</text>
<text x="101.4" y="189.9">10KΩ</text>
</g>
<g font-size="1.6" fill="#004080">
<text x="118.3" y="48.7">CAMDATA0/GPJ0</text>
<text x="118.3" y="50.5">CAMDATA1/GPJ1</text>
<text x="118.3" y="52.3">CAMDATA2/GPJ2</text>
<text x="161" y="52.3">VD2/GPC10</text>
<text x="161.9" y="48.7">VD0/GPC8</text>
<text x="161.9" y="50.5">VD1/GPC9</text>
<text x="118.3" y="54.1">CAMDATA3/GPJ3</text>
<text x="118.3" y="55.8">CAMDATA4/GPJ4</text>
<text x="118.3" y="57.6">CAMDATA5/GPJ5</text>
<text x="118.3" y="59.4">CAMDATA6/GPJ6</text>
<text x="161" y="54.1">VD3/GPC11</text>
<text x="161" y="55.8">VD4/GPC12</text>
<text x="161" y="57.6">VD5/GPC13</text>
<text x="161" y="59.4">VD6/GPC14</text>
<text x="118.3" y="64.7">CAMPCLK/GPJ8</text>
<text x="118.3" y="61.2">CAMDATA7/GPJ7</text>
<text x="161" y="61.2">VD7/GPC15</text>
<text x="161.9" y="62.9">VD8/GPD0</text>
<text x="161.9" y="64.7">VD9/GPD1</text>
<text x="118.3" y="66.5">CAMVSYNC/GPJ9</text>
<text x="118.3" y="68.3">CAMHREF/GPJ10</text>
<text x="118.3" y="70.1">CAMCLKOUT/GPJ11</text>
<text x="118.3" y="71.8">CAMRESET/GPJ12</text>
<text x="152.1" y="71.8">VD13/GPD5/USBTXDN1</text>
<text x="161" y="66.5">VD10/GPD2</text>
<text x="161" y="68.3">VD11/GPD3</text>
<text x="161" y="70.1">VD12/GPD4</text>
<text x="118.3" y="77.2">IICSCL/GPE14</text>
<text x="152.2" y="73.6">VD14/GPD6/USBTXDP1</text>
<text x="152.9" y="75.4">VD15/GPD7/USBOEN1</text>
<text x="153" y="77.2">VD16/GPD8/SPIMISO1</text>
<text x="118.3" y="79">IICSDA/GPE15</text>
<text x="118.3" y="82.5">I2SLRCK/AC_SYNC/GPE0</text>
<text x="151.1" y="82.5">VD19/GPD11/USBRXDP1</text>
<text x="153" y="79">VD17/GPD9/SPIMOSI1</text>
<text x="153.1" y="80.7">VD18/GPD10/SPICLK1</text>
<text x="118.3" y="84.3">I2SSCLK/AC_BIT_CLK/GPE1</text>
<text x="118.3" y="86.1">CDCLK/AC_nRESET/GPE2</text>
<text x="118.3" y="87.8">I2SSDI/AC_SDATA_IN/GPE3</text>
<text x="118.3" y="89.6">I2SSDO/AC_SDATA_OUT/GPE4</text>
<text x="151" y="84.3">VD20/GPD12/USBRXDN1</text>
<text x="152.2" y="86.1">VD21/GPD13/USBRXD1</text>
<text x="155.8" y="87.8">VD22/nSS1/GPD14</text>
<text x="155.8" y="89.6">VD23/nSS0/GPD15</text>
<text x="118.3" y="93.2">SPIMISO0/GPE11</text>
<text x="118.3" y="95">SPIMOSI0/GPE12</text>
<text x="157.8" y="95">VM:VDEN/GPC4</text>
<text x="160.9" y="93.2">VCLK/GPC1</text>
<text x="118.3" y="98.5">SPIMISO1/EINT13/GPG5</text>
<text x="118.3" y="100.3">SPIMOSI1/EINT14/GPG6</text>
<text x="118.3" y="96.7">SPICLK0/GPE13</text>
<text x="152.5" y="96.7">VFRAME:VSYNC/GPC3</text>
<text x="154.4" y="98.5">VLINE:HSYNC/GPC2</text>
<text x="160.8" y="100.3">LEND/GPC0</text>
<text x="118.3" y="102.1">SPICLK1/EINT15/GPG7</text>
<text x="118.3" y="103.8">nSS0/EINT10/GPG2</text>
<text x="118.3" y="105.6">nSS1/EINT11/GPG3</text>
<text x="148.9" y="107.4">LCD_PWREN/EINT12/GPG4</text>
<text x="154.4" y="102.1">LCDLPCREVB/GPC7</text>
<text x="155.5" y="103.8">LCDLPCREV/GPC6</text>
<text x="155.5" y="105.6">LCD_LPCOE/GPC5</text>
<text x="118.3" y="109.2">SDCLK/GPE5</text>
<text x="118.3" y="111">SDCMD/GPE6</text>
<text x="118.3" y="112.7">SDDATA0/GPE7</text>
<text x="160.9" y="112.7">TXD0/GPH2</text>
<text x="118.3" y="114.5">SDDATA1/GPE8</text>
<text x="118.3" y="116.3">SDDATA2/GPE9</text>
<text x="118.3" y="118.1">SDDATA3/GPE10</text>
<text x="160.1" y="116.3">nCTS0/GPH0</text>
<text x="160.1" y="118.1">nRTS0/GPH1</text>
<text x="160.8" y="114.5">RXD0/GPH3</text>
<text x="160.9" y="119.8">TXD1/GPH4</text>
<text x="118.3" y="121.6">EINT0/GPF0</text>
<text x="118.3" y="123.4">EINT1/GPF1</text>
<text x="118.3" y="125.2">EINT2/GPF2</text>
<text x="155.4" y="125.2">nCTS1/RXD2/GPH7</text>
<text x="155.5" y="123.4">nRTS1/TXD2/GPH6</text>
<text x="160.8" y="121.6">RXD1/GPH5</text>
<text x="118.3" y="127">EINT3/GPF3</text>
<text x="118.3" y="128.7">EINT4/GPF4</text>
<text x="118.3" y="130.5">EINT5/GPF5</text>
<text x="159.8" y="130.5">TOUT0/GPB0</text>
<text x="160.8" y="127">UCLK/GPH8</text>
<text x="118.3" y="132.3">EINT6/GPF6</text>
<text x="118.3" y="134.1">EINT7/GPF7</text>
<text x="118.3" y="135.8">EINT8/GPG0</text>
<text x="118.3" y="137.6">EINT9/GPG1</text>
<text x="159.8" y="132.3">TOUT1/GPB1</text>
<text x="159.8" y="134.1">TOUT2/GPB2</text>
<text x="159.8" y="135.8">TOUT3/GPB3</text>
<text x="160.1" y="137.6">TCLK0/GPB4</text>
<text x="118.3" y="139.4">EINT16/GPG8</text>
<text x="118.3" y="141.2">EINT17/GPG9/nRTS1</text>
<text x="118.3" y="143">EINT18/GPG10/nCTS1</text>
<text x="153.2" y="139.4">TCLK1/EINT19/GPG11</text>
<text x="157.6" y="143">CLKOUT0/GPH9</text>
<text x="118.3" y="144.7">EINT20/GPG12</text>
<text x="118.3" y="146.5">EINT21/GPG13</text>
<text x="118.3" y="148.3">EINT22/GPG14</text>
<text x="156.8" y="144.7">CLKOUT1/GPH10</text>
<text x="166.3" y="148.3">AIN0</text>
<text x="118.3" y="150.1">EINT23/GPG15</text>
<text x="118.3" y="155.4">DP0</text>
<text x="161.4" y="155.4">AIN4/TSYM</text>
<text x="166.3" y="150.1">AIN1</text>
<text x="166.3" y="151.8">AIN2</text>
<text x="166.3" y="153.6">AIN3</text>
<text x="118.3" y="157.2">DN0</text>
<text x="118.3" y="160.7">DP1/PDP0</text>
<text x="161.4" y="159">AIN6/TSXM</text>
<text x="161.7" y="157.2">AIN5/TSYP</text>
<text x="161.7" y="160.7">AIN7/TSXP</text>
<text x="118.3" y="162.5">DN1/PDN0</text>
<text x="166.9" y="162.5">Vref</text>
</g>
<g font-size="1.3">
<text x="30.8" y="1.3">5</text>
<text x="88.9" y="1.3">4</text>
<text x="146.9" y="1.3">3</text>
<text x="205" y="1.3">2</text>
<text x="263.1" y="1.3">1</text>
<text x=".5" y="28.4">D</text>
<text x="292.6" y="28.4">D</text>
<text x=".5" y="79.5">C</text>
<text x="292.6" y="79.5">C</text>
<text x=".5" y="130.6">B</text>
<text x="292.6" y="130.6">B</text>
<text x=".5" y="181.7">A</text>
<text x="292.6" y="181.7">A</text>
<text x="30.8" y="207.4">5</text>
<text x="88.9" y="207.4">4</text>
<text x="146.9" y="207.4">3</text>
<text x="205" y="207.4">2</text>
<text x="263.1" y="207.4">1</text>
</g>
</svg>
